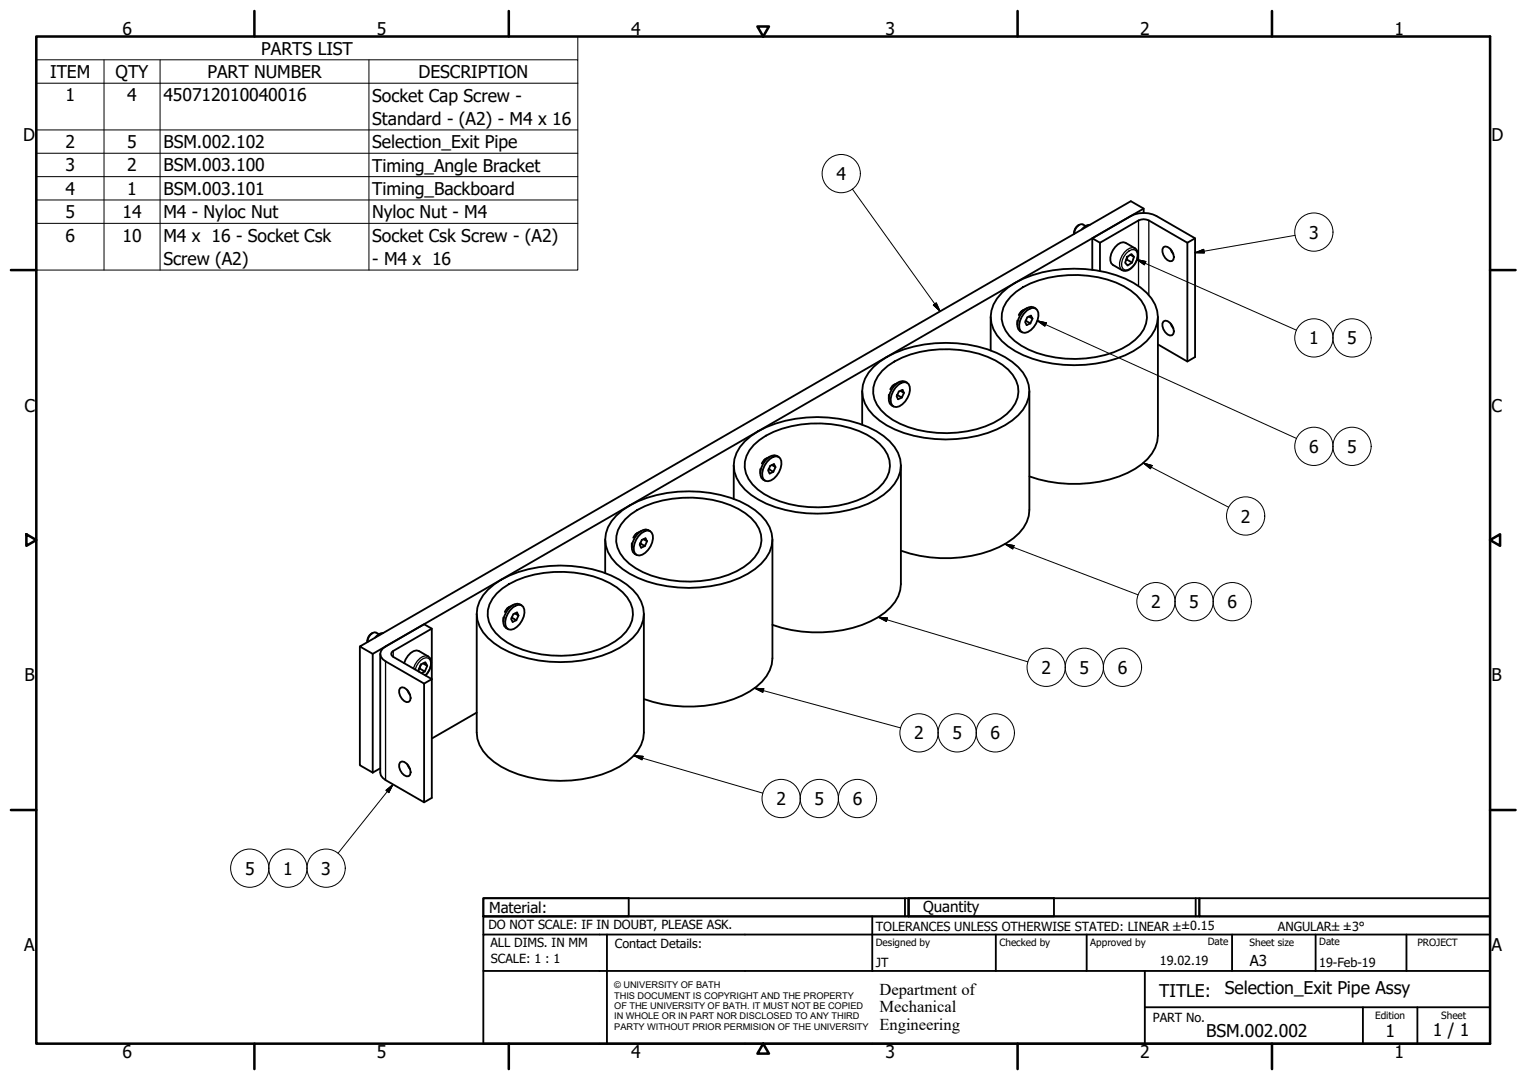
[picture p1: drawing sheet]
<svg xmlns="http://www.w3.org/2000/svg" width="420mm" height="297mm" viewBox="0 0 420 297" stroke-linecap="round" stroke-linejoin="round" font-family="sans-serif">
<!-- layer: Visible (ISO) -->
<g fill="none" stroke="#000" stroke-width=".51">
<path d="M314.7 58.6v-1.2l-3.6-2.1-212.1 122.5 3.6 2v32.7M314.7 57.4l-212.1 122.4M297 61.8a2.45 2.45 0 0 0-1.4 2.5 2.41 2.41 0 0 1 2.4-2.6l.7 .5M299.9 61.8a2.7 2.7 0 0 0-2.2 1.3M300.5 65.5v8.7M302.7 66.8v7.7M306.9 67.9a2.46 2.46 0 0 1 2.8-1.1l2.6 1.5a3.1 3.1 0 0 1 .1 4.1 3.1 3.1 0 0 1-3.6 1.9l-2.6-1.4a2.55 2.55 0 0 1-.4-3.1zM310.1 71.4l-.3 .1M310.1 71.4l1.4 .8M310.1 70.7l1.2-.8 .7 .7-.5 1.6-1.2 .8-.7-.7zM310.2 70.6l-.1 .8M311 70.1l1 .5"/>
<path d="M320.1 68a1.75 1.75 0 0 1 2.4 1.1 1.96 1.96 0 0 1 0 2.7 2.69 2.69 0 0 1-2.4-3.8zM322.1 68.6l.7 1.3M326.7 66.8v32.6M328.8 65.5l-2.1 1.3-10.6-6.2a3.1 3.1 0 0 0-2.8 0l-10.6 6.2-2.2-1.3 10.6-6.1a7.8 7.8 0 0 1 7.1 0l10.6 6.1v32.7l-2.1 1.2-8.1-4.7M272.6 87.2v9.2M275.7 80.5a26.7 26.7 0 0 1 16.9-6.5 32.5 32.5 0 0 1 21.2 5.1 9.4 9.4 0 0 1 4 11.5 17.4 17.4 0 0 1-10.7 8.1 36.4 36.4 0 0 1-27.8-2.1 11.5 11.5 0 0 1-6.7-9.4 9.5 9.5 0 0 1 3.1-6.7zM278.1 81.6a21.9 21.9 0 0 1 13-5.7 29.2 29.2 0 0 1 20 4 8.4 8.4 0 0 1 4.2 9.1 13.4 13.4 0 0 1-8.8 7.9 31.4 31.4 0 0 1-25.5-1.9 9.2 9.2 0 0 1-5.3-8.8l.4-1.6 .8-1.6zM279.9 88.2v1.2M281.8 85.2a2.59 2.59 0 0 0-1.5 1.5M282.5 85.4a1.78 1.78 0 0 1 1.8-.7 1.78 1.78 0 0 1 1.4 1.3 5.3 5.3 0 0 1-3.7 5.6 1.69 1.69 0 0 1-1.6-2.3 6.1 6.1 0 0 1 2.1-3.9zM282.6 84.7l-1.7 1.1M283.1 87.1l1 .5-.4-.8-1 .5-.6 1.3 .4 .8 1-.5"/>
<path d="M284.1 87.6l-.6 1.3-1.3-.7M285 84.8a2.05 2.05 0 0 0-2.8 .2 5.1 5.1 0 0 0-2 5.6l1 .8M318.6 87.2v32.6a11.3 11.3 0 0 1-6.2 9.1 36.1 36.1 0 0 1-29.2 2.1M320.1 88.4a1.71 1.71 0 0 1 2.4 1.1 1.96 1.96 0 0 1 0 2.7 2.45 2.45 0 0 1-2.7-2.5v-.8zM322.1 89l.7 1.3M237.2 107.6v9.2M240.3 101a26.7 26.7 0 0 1 16.9-6.6 32.7 32.7 0 0 1 21.3 5.1 9.4 9.4 0 0 1 3.9 11.5 17.5 17.5 0 0 1-10.7 8.1 36.6 36.6 0 0 1-27.7-2.1 13.2 13.2 0 0 1-6.6-7.7 8.7 8.7 0 0 1 2.9-8.3zM242.7 102a25.5 25.5 0 0 1 18.6-5.9 25.4 25.4 0 0 1 16.1 5.5 7.7 7.7 0 0 1-.4 12.3 27.2 27.2 0 0 1-19.2 5.1 25.1 25.1 0 0 1-13.9-4.8 7.7 7.7 0 0 1-2.3-10.8zM244.6 108.6v1.2M246.5 105.6a2.64 2.64 0 0 0-1.5 1.5M246.9 108.6h.1M247.2 105.8a1.78 1.78 0 0 1 1.7-.7 1.78 1.78 0 0 1 1.4 1.3 5.3 5.3 0 0 1-3.6 5.6 1.69 1.69 0 0 1-1.6-2.2 6.2 6.2 0 0 1 2.1-4z"/>
<path d="M247.2 105.2l-1.7 1M247.8 107.5l.9 .6-.4-.9-1 .5-.6 1.3 .4 .8 1-.4M248.7 108.1l-.6 1.3-1.2-.8M249.6 105.3a2.05 2.05 0 0 0-2.8 .1 5.1 5.1 0 0 0-2 5.6l1 .8M283.2 107.6v32.6a11.1 11.1 0 0 1-6.2 9.1 36 36 0 0 1-29.1 2.2M201.9 128v9.2M205 121.4a26.7 26.7 0 0 1 16.9-6.6 32.5 32.5 0 0 1 21.2 5.1 9.7 9.7 0 0 1 4.6 9.8 14.2 14.2 0 0 1-8.8 8.8 36.5 36.5 0 0 1-30.3-1.1 11.4 11.4 0 0 1-6.7-9.4 9.5 9.5 0 0 1 3.1-6.6zM207.4 122.4a22.4 22.4 0 0 1 13-5.7 29.5 29.5 0 0 1 20 4 8.5 8.5 0 0 1 4.2 9.1 13.3 13.3 0 0 1-8.8 7.9 31.5 31.5 0 0 1-25.6-1.8 9.3 9.3 0 0 1-5.2-8.9l.4-1.6 .8-1.5zM209.2 129v1.2M211.1 126l-.8 .5-.7 1M211.8 126.3a1.78 1.78 0 0 1 1.7-.8 1.78 1.78 0 0 1 1.5 1.3 5.3 5.3 0 0 1-3.7 5.6 1.66 1.66 0 0 1-1.6-2.2 6.1 6.1 0 0 1 2.1-3.9zM211.9 125.6l-1.7 1"/>
<path d="M212.4 127.9l1 .6-.4-.9-1.1 .5-.6 1.3 .5 .8 1-.4M213.4 128.5l-.6 1.3-1.3-.8M214.2 125.7a2.05 2.05 0 0 0-2.7 .1 5.1 5.1 0 0 0-2 5.6l1 .8M247.9 128v32.7a11.2 11.2 0 0 1-6.3 9.1 36.1 36.1 0 0 1-29.1 2.1M166.5 148.4v9.2M169.6 141.8a25.3 25.3 0 0 1 14-6.2 35.4 35.4 0 0 1 22.2 3.4 11.5 11.5 0 0 1 6.7 9.4 11.5 11.5 0 0 1-6.7 9.4 35.9 35.9 0 0 1-32.5 0 11.5 11.5 0 0 1-6.8-9.4 9.4 9.4 0 0 1 3.1-6.6zM172 142.8a23.3 23.3 0 0 1 15.8-5.9 26.4 26.4 0 0 1 18.9 5.6 7.7 7.7 0 0 1-.4 12.2 27.2 27.2 0 0 1-19.2 5.2 23.7 23.7 0 0 1-15.4-6.2 7.4 7.4 0 0 1 .3-10.9zM173.8 149.4v1.2M175.8 146.4a2.59 2.59 0 0 0-1.6 1.5M176.4 146.7a1.78 1.78 0 0 1 1.8-.8 1.78 1.78 0 0 1 1.4 1.3 5.3 5.3 0 0 1-3.7 5.6 1.69 1.69 0 0 1-1.5-2.2 6.1 6.1 0 0 1 2-3.9zM176.5 146l-1.7 1M177 148.3l1 .6-.4-.9-1 .5-.6 1.3 .4 .9 1-.5"/>
<path d="M178 148.9l-.6 1.3-1.2-.8M178.9 146.1a2.02 2.02 0 0 0-2.8 .2 5.1 5.1 0 0 0-2 5.5l1 .8M212.5 148.4v32.7a11.3 11.3 0 0 1-6.2 9.1 35.9 35.9 0 0 1-29.1 2.1M99 177.8v32.7l3.6 2M102.5 174.1a2.45 2.45 0 0 0-1.4 2.5 2.41 2.41 0 0 1 2.4-2.6l.7 .4M105.4 174.1a2.77 2.77 0 0 0-2.2 1.3M118.8 172.9l-2.1-1.2-10.6 6.1a2.16 2.16 0 0 0-1.5 2 2.16 2.16 0 0 0 1.5 2.1l10.6 6.1v32.7l-10.6-6.1-1.3-1.3-.2-.8v-32.7M131.2 168.8v32.7a10 10 0 0 0 4.7 8.1 33.3 33.3 0 0 0 24.2 4.7 25.7 25.7 0 0 0 14-6.2 9.5 9.5 0 0 0 3.1-6.6v-32.7M134.3 162.2a26.5 26.5 0 0 1 16.9-6.5 32.5 32.5 0 0 1 21.2 5 9.4 9.4 0 0 1 4 11.6 17.5 17.5 0 0 1-10.7 8 36.4 36.4 0 0 1-27.8-2.1 13.2 13.2 0 0 1-6.5-7.7 8.7 8.7 0 0 1 2.9-8.3zM136.7 163.2a25.5 25.5 0 0 1 18.5-5.9 25.3 25.3 0 0 1 16.1 5.6 7.7 7.7 0 0 1-.4 12.2 27.2 27.2 0 0 1-19.2 5.2 25.1 25.1 0 0 1-13.9-4.9 7.7 7.7 0 0 1-2.3-10.7zM138.5 169.8v1.2M140.4 166.8l-.8 .6-.7 .9"/>
<path d="M140.8 169.8v.1M141.1 167.1a1.78 1.78 0 0 1 1.7-.8 1.78 1.78 0 0 1 1.5 1.3 5.3 5.3 0 0 1-3.7 5.6 1.69 1.69 0 0 1-1.6-2.2 6.2 6.2 0 0 1 2.1-3.9zM141.2 166.4l-1.7 1M141.7 168.7l1 .6-.4-.8-1.1 .4-.6 1.3 .5 .9 1-.5M142.7 169.3l-.6 1.3-1.3-.7M143.5 166.5a2.05 2.05 0 0 0-2.8 .2 5.1 5.1 0 0 0-1.9 5.5l1 .8M110.1 189.3a1.71 1.71 0 0 1 2.4 1 1.96 1.96 0 0 1 0 2.7 2.45 2.45 0 0 1-2.7-2.5v-.7zM111.2 182.4a4.8 4.8 0 0 1 3.4-3.5 5.4 5.4 0 0 1 4 2.6 4.9 4.9 0 0 1-1.5 4.3M112.1 189.8l.7 1.3M115.4 184.8l-.3-.5 .7-1.5 1.2-.7 .6 1-.7 1.6-.9 .4M115.5 183.9h-.2M115.5 183.9l1.4 .8"/>
<path d="M115.9 182.7l-.4 1.2M116.4 182.5l1.2 .6M116.7 188l2.1-1.2v-13.9l-10.6 6.1-.6 .8 .6 .9 10.6 6.1v32.6l-2.1 1.3M131.2 196l-12.4 7.1M104.6 211.3l-2 1.2M110.1 209.7a1.7 1.7 0 0 1 2.4 1 1.97 1.97 0 0 1 0 2.8 2.69 2.69 0 0 1-2.4-3.8zM112.1 210.2l.7 1.3"/>
</g>
<!-- layer: Visible Narrow (ISO) -->
<path d="M309.9 69.7a1.87 1.87 0 0 1 2.7-.7 3.9 3.9 0 0 1-3.1 5.3 1.98 1.98 0 0 1-.7-2.8zM312.3 68.3a2.5 2.5 0 0 0-2.9 1.1 3.6 3.6 0 0 0-.6 4.9M313.3 60.6v18.1M316.1 60.6v20.6M108.2 179v1.7M106.1 181.9v32.7M114.3 184.2a4.3 4.3 0 0 1 3-3.3 1.52 1.52 0 0 1 1.2 2.2l-.3 1-1.2 1.6M117.8 180.5a2.64 2.64 0 0 0-3 1.3l-1.1 2.1" fill="none" stroke="#000" stroke-width=".36"/>
<!-- layer: Visible (ISO) -->
<g fill="#000">
<circle cx="211.5" cy="129" r=".25"/>
<circle cx="176.2" cy="149.5" r=".25"/>
</g>
<!-- layer: Symbol (ISO) -->
<g fill="none" stroke="#000" stroke-width=".28">
<path d="M10 16.5v-6.5h149v6.5M10 16.5h149v6.4M10 16.5v57.8h149v-51.4M28.6 16.5v57.8M44 16.5v57.8M101.5 16.5v57.8M10 22.9h149M10 35.7h149M10 42.1h149M10 48.6h149M10 55h149M234.5 52l24.2 33.6"/>
<path d="M10 61.4h149M312.8 71.4l2.5 .5-.4 .9zM312.8 71.4l43.9 19.4M328.8 69.5l2.4-.9 .2 1zM356.3 64.7l-27.5 4.8M256.8 83.9l.8-.6 1.1 2.3zM285.4 88.2l2.5 .6-.4 .9zM285.4 88.2l71.3 32.4M314.6 127.3l2.4 .7-.5 .9zM314.6 127.3l23.5 12.2M276.5 149.6l2.5 .5-.3 .9zM276.5 149.6l36.7 14"/>
<path d="M241.6 169.7l2.6 .3-.3 .9zM241.6 169.7l41.3 12.3M207.6 189.3l2.6 .1-.3 1zM207.6 189.3l40.2 10.9M106.2 217.4l1.9-1.7-1.1 2.3zM108.1 215.7l-15.1 19M174.4 207.8l2.5 .2-.2 1zM174.4 207.8l35.5 10.4"/>
<circle cx="231.5" cy="47.7" r="5.3"/>
<circle cx="361.5" cy="63.8" r="5.3"/>
<circle cx="361.5" cy="92.9" r="5.3"/>
<circle cx="372" cy="92.9" r="5.3"/>
<circle cx="361.5" cy="122.8" r="5.3"/>
<circle cx="372" cy="122.8" r="5.3"/>
<circle cx="342.7" cy="141.9" r="5.3"/>
<circle cx="318.1" cy="165.5" r="5.3"/>
<circle cx="328.6" cy="165.5" r="5.3"/>
<circle cx="339.1" cy="165.5" r="5.3"/>
<circle cx="287.9" cy="183.5" r="5.3"/>
<circle cx="298.4" cy="183.5" r="5.3"/>
<circle cx="308.9" cy="183.5" r="5.3"/>
<circle cx="214.9" cy="219.6" r="5.3"/>
<circle cx="225.4" cy="219.6" r="5.3"/>
<circle cx="235.9" cy="219.6" r="5.3"/>
<circle cx="252.9" cy="201.6" r="5.3"/>
<circle cx="263.4" cy="201.6" r="5.3"/>
<circle cx="273.9" cy="201.6" r="5.3"/>
<circle cx="68.7" cy="238.8" r="5.3"/>
<circle cx="79.2" cy="238.8" r="5.3"/>
<circle cx="89.7" cy="238.8" r="5.3"/>
</g>
<!-- layer: Border (ISO) -->
<g fill="none" stroke="#000" stroke-width=".7">
<path d="M10 10h400v277h-400zM70 3v7M140 3v7M208.4 7.3h3.2l-1.6 2.7zM280 3v7M350 3v7M3 74.3h7M410 74.3h7M7.3 146.9l2.7 1.6-2.7 1.6zM410 148.5l2.7-1.6v3.2zM3 222.8h7M410 222.8h7"/>
<path d="M70 287v7M140 287v7M210 287l1.6 2.8h-3.2zM280 287v7M350 287v7"/>
</g>
<!-- layer: Title (ISO) -->
<g fill="none" stroke="#000" stroke-width=".51">
<path d="M133 247h40v5h-40zM133 247h117v5h-117zM133 257v-5h277v5M133 257h277v30h-277zM167 257v30M240 252v15M249 247v5M250 247h40v5h-40zM250 247h80v5h-80zM274 257v10M299 257v10M329 247v5"/>
<path d="M330 247h80v5h-80zM339 257v10M362 257v10M387 257v10M133 267h277M315 277h95M315 267v20M375 277v10M390 277v10"/>
</g>
<!-- layer: Symbol (ISO) -->
<g fill="#000" stroke="#000" stroke-width=".28">
<path d="M312.8 71.4l2.5 .5zM312.8 71.4l2.5 .5-.4 .9zM328.8 69.5l2.4-.9zM328.8 69.5l2.4-.9 .2 1zM256.8 83.9l1.9 1.7zM256.8 83.9l.8-.6 1.1 2.3zM285.4 88.2l2.5 .6zM285.4 88.2l2.5 .6-.4 .9zM314.6 127.3l2.4 .7zM314.6 127.3l2.4 .7-.5 .9zM276.5 149.6l2.5 .5zM276.5 149.6l2.5 .5-.3 .9z"/>
<path d="M241.6 169.7l2.6 .3zM241.6 169.7l2.6 .3-.3 .9zM207.6 189.3l2.6 .1zM207.6 189.3l2.6 .1-.3 1zM108.1 215.7l-1.1 2.3zM106.2 217.4l1.9-1.7-1.1 2.3zM174.4 207.8l2.5 .2zM174.4 207.8l2.5 .2-.2 1z"/>
</g>
<g font-size="4.8">
<text x="33.7" y="9.6">6</text>
<text x="103.7" y="9.6">5</text>
<text x="173.7" y="9.6">4</text>
<text x="243.7" y="9.6">3</text>
<text x="313.7" y="9.6">2</text>
<text x="383.7" y="9.6">1</text>
<text x="71.9" y="15">PARTS LIST</text>
<text x="13.8" y="21.4">ITEM</text>
<text x="31.8" y="21.5">QTY</text>
<text x="57.1" y="21.4">PART NUMBER</text>
<text x="115.1" y="21.5">DESCRIPTION</text>
<text x="18" y="27.9">1</text>
<text x="35" y="27.8">4</text>
<text x="45" y="27.9">450712010040016</text>
<text x="102.4" y="27.9">Socket Cap Screw -</text>
<text x="102.4" y="34.3">Standard - (A2) - M4 x 16</text>
<text x="6.3" y="38.9">D</text>
<text x="18" y="40.7">2</text>
<text x="35" y="40.7">5</text>
<text x="45" y="40.7">BSM.002.102</text>
<text x="102.4" y="40.8">Selection_Exit Pipe</text>
<text x="410.4" y="38.9">D</text>
<text x="18" y="47.1">3</text>
<text x="35" y="47.1">2</text>
<text x="45" y="47.1">BSM.003.100</text>
<text x="102.4" y="47.2">Timing_Angle Bracket</text>
<text x="18" y="53.5">4</text>
<text x="35" y="53.5">1</text>
<text x="45" y="53.6">BSM.003.101</text>
<text x="102.4" y="53.6">Timing_Backboard</text>
<text x="230.2" y="49.5">4</text>
<text x="18" y="60">5</text>
<text x="33.7" y="60">14</text>
<text x="45" y="60">M4 - Nyloc Nut</text>
<text x="102.4" y="60">Nyloc Nut - M4</text>
<text x="360.2" y="65.6">3</text>
<text x="18" y="66.4">6</text>
<text x="33.7" y="66.4">10</text>
<text x="45" y="66.5">M4 x 16 - Socket Csk</text>
<text x="102.4" y="66.5">Socket Csk Screw - (A2)</text>
<text x="45" y="72.9">Screw (A2)</text>
<text x="102.4" y="72.9">- M4 x 16</text>
<text x="360.2" y="94.7">1</text>
<text x="370.7" y="94.7">5</text>
<text x="6.7" y="113.2">C</text>
<text x="410.4" y="113.2">C</text>
<text x="360.2" y="124.6">6</text>
<text x="370.7" y="124.5">5</text>
<text x="341.4" y="143.7">2</text>
<text x="316.7" y="167.3">2</text>
<text x="327.2" y="167.2">5</text>
<text x="337.7" y="167.3">6</text>
<text x="286.6" y="185.3">2</text>
<text x="297.1" y="185.3">5</text>
<text x="307.6" y="185.3">6</text>
<text x="6.8" y="187.4">B</text>
<text x="410.4" y="187.4">B</text>
<text x="251.6" y="203.4">2</text>
<text x="262.1" y="203.3">5</text>
<text x="272.6" y="203.4">6</text>
<text x="213.6" y="221.4">2</text>
<text x="224.1" y="221.4">5</text>
<text x="234.6" y="221.4">6</text>
<text x="67.4" y="240.5">5</text>
<text x="77.9" y="240.5">1</text>
<text x="88.4" y="240.6">3</text>
<text x="6.7" y="261.7">A</text>
<text x="410.4" y="261.7">A</text>
<text x="319" y="274.2">TITLE:</text>
<text x="337" y="273.4">Selection_Exit Pipe Assy</text>
<text x="331.9" y="285.3">BSM.002.002</text>
<text x="381.2" y="285.3">1</text>
<text x="394.2" y="285">1 / 1</text>
<text x="33.7" y="291">6</text>
<text x="103.7" y="290.9">5</text>
<text x="173.7" y="290.9">4</text>
<text x="243.7" y="291">3</text>
<text x="313.7" y="291">2</text>
<text x="383.7" y="290.9">1</text>
</g>
<g font-size="4.6">
<text x="242" y="273.7">Department of</text>
<text x="242" y="278.4">Mechanical</text>
<text x="242" y="283.2">Engineering</text>
</g>
<g font-size="4.1">
<text x="134.6" y="251.1">Material:</text>
<text x="254" y="250.8">Quantity</text>
<text x="343.9" y="265.6">A3</text>
</g>
<g font-size="3.5">
<text x="134.4" y="255.6">DO NOT SCALE: IF IN DOUBT, PLEASE ASK.</text>
<text x="241" y="256">TOLERANCES UNLESS OTHERWISE STATED: LINEAR ±±0.15</text>
<text x="351.6" y="256">ANGULAR±±3°</text>
<text x="134.9" y="260.6">ALL DIMS. IN MM</text>
<text x="169.2" y="260.6">Contact Details:</text>
<text x="135.1" y="264.8">SCALE: 1 : 1</text>
<text x="241" y="266">JT</text>
<text x="319.2" y="265.5">19.02.19</text>
<text x="363" y="266">19-Feb-19</text>
<text x="317.2" y="281.2">PART No.</text>
</g>
<g font-size="2.8">
<text x="241" y="260.1">Designed by</text>
<text x="275" y="260.1">Checked by</text>
<text x="300" y="260.1">Approved by</text>
<text x="332.3" y="260">Date</text>
<text x="343.8" y="260.1">Sheet size</text>
<text x="363" y="260">Date</text>
<text x="390" y="260.1">PROJECT</text>
<text x="378.4" y="280.1">Edition</text>
<text x="396.6" y="280.1">Sheet</text>
</g>
<g font-size="2.5">
<text x="169" y="271.9">© UNIVERSITY OF BATH</text>
<text x="169" y="274.7">THIS DOCUMENT IS COPYRIGHT AND THE PROPERTY</text>
<text x="169" y="277.5">OF THE UNIVERSITY OF BATH. IT MUST NOT BE COPIED</text>
<text x="169" y="280.4">IN WHOLE OR IN PART NOR DISCLOSED TO ANY THIRD</text>
<text x="169" y="283.2">PARTY WITHOUT PRIOR PERMISION OF THE UNIVERSITY</text>
</g>
</svg>
